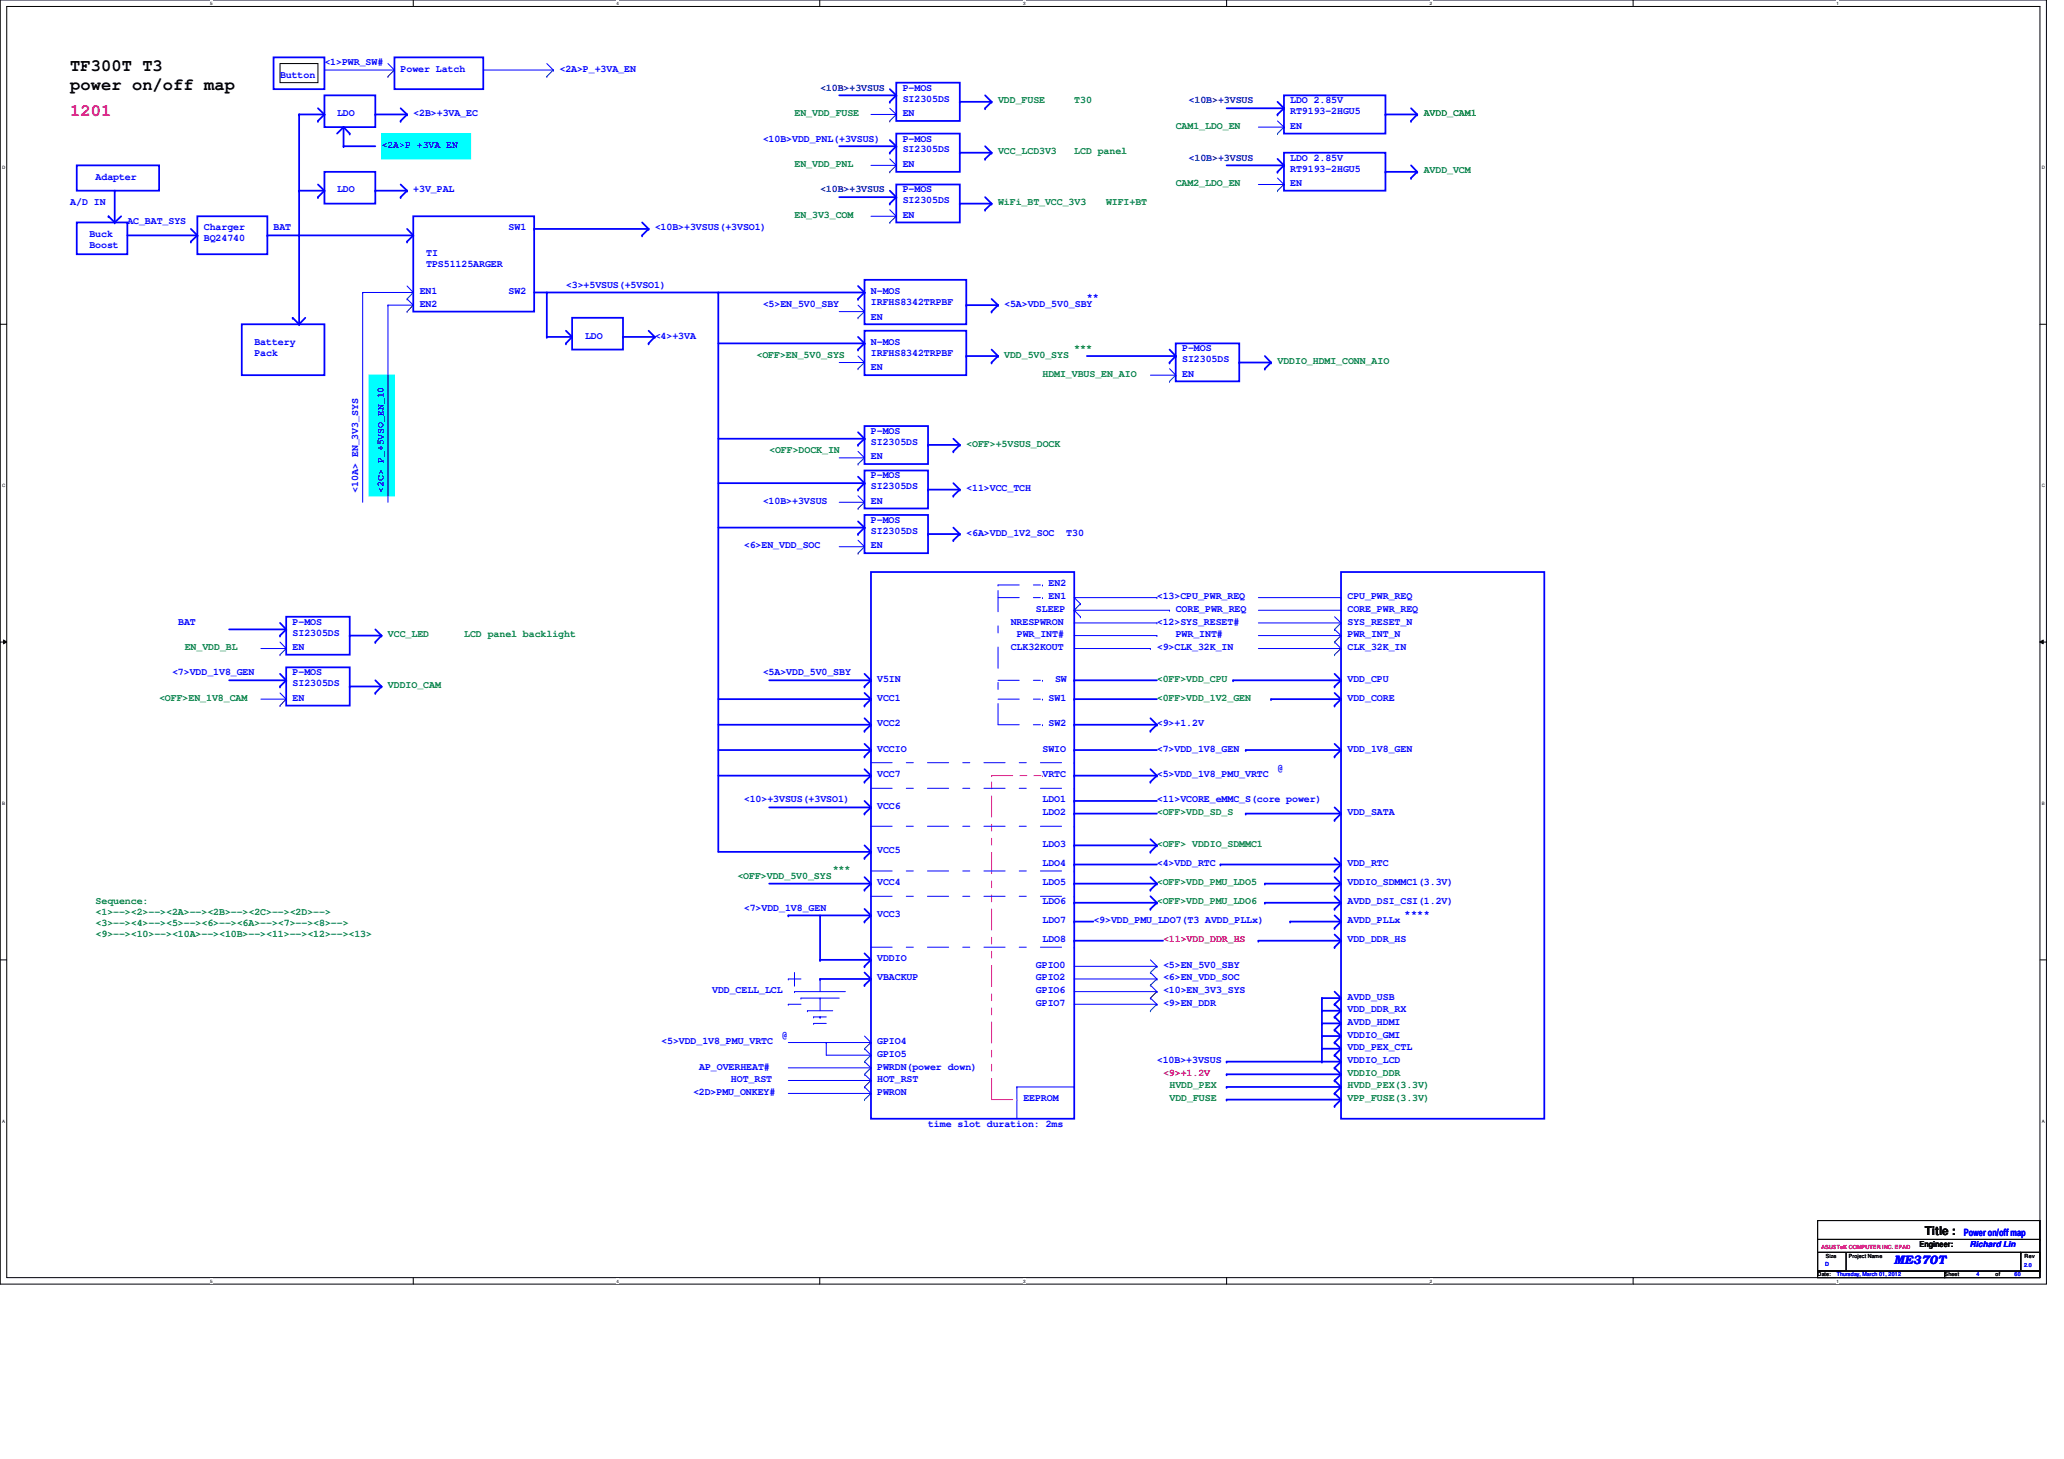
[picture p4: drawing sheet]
<svg xmlns="http://www.w3.org/2000/svg" width="297mm" height="210mm" viewBox="0 0 297 210" stroke-linecap="round" stroke-linejoin="round" font-family="sans-serif">
<path d="M0 0h294.5v184.7h-294.5zM1 .9h292.6v182.9h-292.6z" fill="none" stroke="#000" stroke-width=".14"/>
<g fill="#fff">
<path d="M30.2 .1h.4v.7h-.4z"/>
<path d="M30.2 183.9h.4v.8h-.4z"/>
</g>
<path d="M59.5 0v.9M59.5 183.8v.9" fill="none" stroke="#000" stroke-width=".14"/>
<g fill="#fff">
<path d="M88.7 .1h.4v.7h-.4z"/>
<path d="M88.7 183.9h.4v.8h-.4z"/>
</g>
<path d="M118 0v.9M118 183.8v.9" fill="none" stroke="#000" stroke-width=".14"/>
<g fill="#fff">
<path d="M147.2 .1h.4v.7h-.4z"/>
<path d="M147.2 183.9h.4v.8h-.4z"/>
</g>
<path d="M176.5 0v.9M176.5 183.8v.9" fill="none" stroke="#000" stroke-width=".14"/>
<g fill="#fff">
<path d="M205.8 .1h.3v.7h-.3z"/>
<path d="M205.8 183.9h.3v.8h-.3z"/>
</g>
<path d="M235 0v.9M235 183.8v.9" fill="none" stroke="#000" stroke-width=".14"/>
<g fill="#fff">
<path d="M264.3 .1h.3v.7h-.3z"/>
<path d="M264.3 183.9h.3v.8h-.3z"/>
<path d="M.3 23.8h.5v.7h-.5z"/>
<path d="M293.8 23.8h.5v.7h-.5z"/>
<path d="M.3 69.5h.5v.7h-.5z"/>
<path d="M293.8 69.5h.5v.7h-.5z"/>
</g>
<path d="M0 46.7h1M293.6 46.7h.9" fill="none" stroke="#000" stroke-width=".14"/>
<g fill="#fff">
<path d="M.3 115.2h.4v.8h-.4z"/>
<path d="M293.8 115.2h.5v.8h-.5z"/>
</g>
<path d="M0 92.4h1M.5 92.1l.5 .3-.5 .2zM293.6 92.4l.4-.3v.5zM293.6 92.4h.9" fill="none" stroke="#000" stroke-width=".14"/>
<path d="M.5 92.1l.5 .3-.5 .2zM293.6 92.4l.4-.3v.5z" fill="#000"/>
<g fill="#fff">
<path d="M.3 161h.4v.7h-.4z"/>
<path d="M293.8 161h.4v.7h-.4z"/>
</g>
<path d="M40.3 9.1h5.5v2.8h-5.5zM0 138.1h1M293.6 138.1h.9M261.6 175.6h32v7.3h-32zM261.6 178.3h32M293.6 178.3h.1M261.6 180.2h4.1v2.7h-4.1zM261.6 182.9h18.3v.9h-18.3zM265.8 180.2h25M279.9 182.9h13.7v.9h-13.7zM290.8 180.2h2.8v2.7h-2.8zM290.8 180.2h.1" fill="none" stroke="#000" stroke-width=".14"/>
<g fill="none" stroke="#00f" stroke-width=".25">
<path d="M39.4 8.3h7.3v4.5h-7.3zM43 16.5h.1M43 16.5v30.2M43 16.5h3.7M45.8 17.4h.1M45.8 15.6l.9 .9M46.7 13.7h7.3v4.6h-7.3zM46.7 16.5h.1M46.7 16.5l-.9 .9M49.4 18.3h.1M49.4 18.3v2.7M49.4 18.3l.9 .9"/>
<path d="M49.4 18.3l-.9 .9M50.3 19.2h.1M54 16.5h.1M54 16.5h4.6M56.8 8.3h12.7v4.5h-12.7zM57.7 17.4h.1M57.7 15.6l.9 .9M58.6 16.5h.1M58.6 16.5l-.9 .9M11 32h7.3v4.6h-7.3zM11 23.8h11.9v3.6h-11.9zM15.6 31.1h.1"/>
<path d="M15.6 31.1l.9 .9M16.5 27.4h.1M16.5 32h.1M16.5 27.4v4.6M17.4 31.1l-.9 .9M18.3 33.9h10.1M27.5 34.8h.1M27.5 32.9l.9 1M28.4 31.1h10.1v5.5h-10.1zM28.4 33.9h.1M28.4 33.9l-.9 .9M38.5 33.9h.1"/>
<path d="M38.5 33.9h21M43 27.4h.1M43 33.9h.1M43 27.4h3.7M45.8 28.4h.1M45.8 26.5l.9 .9M46.7 24.7h7.3v4.6h-7.3zM46.7 27.4h.1M46.7 27.4l-.9 1M49.4 21h.1M49.4 21h4.6M54 27.4h.1"/>
<path d="M54 27.4h4.6M57.7 28.4h.1M57.7 26.5l.9 .9M58.6 27.4h.1M58.6 34.8h.1M58.6 27.4l-.9 1M58.6 32.9l.9 1M59.5 31.1h17.4v13.7h-17.4zM59.5 33.9h.1M59.5 33.9l-.9 .9M76.9 32.9h.1M76.9 32.9h16.4"/>
<path d="M92.4 33.9h.1M92.4 32l.9 .9M93.3 32.9h.1M93.3 32.9l-.9 1M34.8 46.7h11.9v7.3h-11.9zM42.1 45.7h.1M42.1 45.7l.9 1M43 46.7h.1M43.9 45.7l-.9 1M76.9 42.1h47.5M78.7 42.1h.1M78.7 48.5h.1"/>
<path d="M78.7 42.1v6.4M78.7 48.5h3.6M81.4 49.4h.1M81.4 47.6l.9 .9M82.3 45.7h7.4v4.6h-7.4zM82.3 48.5h.1M82.3 48.5l-.9 .9M89.7 48.5h.1M89.7 48.5h4.5M93.3 49.4h.1M93.3 47.6l.9 .9M94.2 48.5h.1"/>
<path d="M94.2 48.5l-.9 .9M123.5 43h.1M123.5 41.1l.9 1M124.4 47.6h14.7v6.4h-14.7zM124.4 42.1h.1M124.4 42.1l-.9 .9M156.4 51.2h12.8M168.3 52.2h.1M168.3 50.3l.9 .9M169.2 49.4h9.1v5.5h-9.1zM169.2 51.2h.1M169.2 51.2l-.9 1"/>
<path d="M178.3 52.2h.1M178.3 52.2h4.6M182 53h.1M182 51.2l.9 1M182.9 52.2h.1M182.9 52.2l-.9 .8M103.4 69.5h21M103.4 63.1h21M123.5 70.4h.1M123.5 64h.1M123.5 68.6l.9 .9M123.5 62.2l.9 .9"/>
<path d="M124.4 67.7h9.2v5.5h-9.2zM124.4 61.3h9.2v5.5h-9.2zM124.4 69.5h.1M124.4 63.1h.1M124.4 69.5l-.9 .9M124.4 63.1l-.9 .9M133.6 70.4h.1M133.6 64h.1M133.6 70.4h4.5M133.6 64h4.5M137.2 71.3h.1M137.2 64.9h.1"/>
<path d="M137.2 69.5l.9 .9M137.2 63.1l.9 .9M138.1 70.4h.1M138.1 64h.1M138.1 70.4l-.9 .9M138.1 64l-.9 .9M33 90.6h8.2M33 97.9h8.2M40.3 91.4h.1M40.3 98.8h.1M40.3 89.6l.9 1M40.3 96.9l.9 1"/>
<path d="M41.2 88.7h9.1v5.5h-9.1zM41.2 96h9.1v5.5h-9.1zM41.2 90.6h.1M41.2 97.9h.1M41.2 90.6l-.9 .8M41.2 97.9l-.9 .9M50.3 91.4h.1M50.3 98.8h.1M50.3 91.4h4.6M50.3 98.8h4.6M54 92.4h.1M54 99.7h.1"/>
<path d="M54 90.6l.9 .8M54 97.9l.9 .9M54.9 91.4h.1M54.9 98.8h.1M54.9 91.4l-.9 1M54.9 98.8l-.9 .9"/>
</g>
<g fill="none" stroke="#00f" stroke-width=".14">
<path d="M46.7 10.1h10.1M55.8 9.1l1 1M56.8 10.1h.1M69.5 10.1h10.1M78.7 9.1l.9 1M79.6 10.1h.1M52.2 42.1h.1M52.2 42.1h7.3M52.2 42.1v30.2M55.8 43.9h3.7M58.6 43l.9 .9M58.6 41.1l.9 1"/>
<path d="M59.5 43.9h.1M59.5 42.1h.1M120.8 44.8h3.6M123.5 43.9l.9 .9M124.4 44.8h.1M165.6 54h3.6M168.3 53l.9 1M169.2 54h.1M120.8 72.3h3.6M120.8 65.9h3.6M123.5 71.3l.9 1M123.5 64.9l.9 1"/>
<path d="M124.4 72.3h.1M124.4 65.9h.1M37.5 93.3h3.7M40.3 92.4l.9 .9M40.3 99.7l.9 .9M41.2 93.3h.1M37.5 100.6h3.7M41.2 100.6h.1"/>
</g>
<g fill="none" stroke="#0000a0" stroke-width=".14">
<path d="M55.8 11h.1M56.8 10.1l-1 .9M78.7 11h.1M79.6 10.1l-.9 .9M58.6 44.8h.1M58.6 43h.1M59.5 43.9l-.9 .9M59.5 42.1l-.9 .9M123.5 45.7h.1M124.4 44.8l-.9 .9M168.3 54.9h.1M169.2 54l-.9 .9"/>
<path d="M123.5 73.2h.1M123.5 66.8h.1M124.4 72.3l-.9 .9M124.4 65.9l-.9 .9M40.3 94.2h.1M41.2 93.3l-.9 .9M40.3 101.5h.1M41.2 100.6l-.9 .9"/>
</g>
<path d="M54.9 19.2h12.8v3.7h-12.8z" fill-rule="evenodd" fill="#0ff"/>
<path d="M54.9 19.2h12.8v3.7h-12.8z" fill="none" stroke="#0ff" stroke-width=".14"/>
<path d="M53.1 54h3.7v17.3h-3.7z" fill-rule="evenodd" fill="#0ff"/>
<path d="M53.1 54h3.7v17.3h-3.7z" fill="none" stroke="#0ff" stroke-width=".14"/>
<g fill="none" stroke="#00f" stroke-width=".14">
<path d="M125.3 16.5h3.7M128.1 15.6l.9 .9M129 16.5h.1M181.1 18.3h3.7M183.8 17.4l1 .9M184.8 18.3h.1M125.3 31.1h3.7M125.3 23.8h3.7M128.1 30.2l.9 .9M128.1 22.9l.9 .9M129 31.1h.1M129 23.8h.1"/>
<path d="M181.1 26.5h3.7M183.8 25.6l1 .9M184.8 26.5h.1M55.8 43.9h.1M55.8 43.9v28.4M120.8 52.2h3.6M123.5 51.2l.9 1M124.4 52.2h.1M120.8 78.7h3.6M123.5 77.7l.9 1M124.4 78.7h.1M154.6 93.3h11"/>
<path d="M154.6 91.4h11.9M154.6 89.6h11.9M155.5 86.9h.1M155.5 88.7h.1M165.6 93.3h.1M166.5 86h.1M166.5 91.4h.1M166.5 89.6h.1M166.5 86h-11.9l.9 .9M168.3 87.8h.1M168.3 87.8h-13.7l.9 .9M181.1 86h11.9"/>
<path d="M181.1 93.3h11.9M181.1 87.8h11.9M181.1 91.4h11.9M181.1 89.6h11.9M192.1 92.4l.9 .9M192.1 88.7l.9 .9M192.1 90.6l.9 .8M193 93.3h.1M193 86h.1M193 87.8h.1M193 89.6h.1M193 91.4h.1"/>
<path d="M114.3 139.9v1.8M154.6 139h11.9M165.6 139.9l.9 .9M165.6 138.1l.9 .9M166.5 139h.1M113.4 144.5h.1M113.4 140.8h.1M113.4 144.5h1.9M113.4 140.8h1.9M113.4 155.4h11.9M113.4 150h11.9M113.4 153.6h11.9"/>
<path d="M113.4 157.3h11.9M114.3 142.7h.1M114.3 141.7h.1M114.3 142.7h7.4M115.3 143.6h.1M115.3 143.6h5.5M116.2 145.4h.1M116.2 145.4h3.6M117.1 146.3h.1M117.1 147.2h.1M117.1 146.3h1.8M117.1 147.2h1.8"/>
<path d="M118 140.8h.1M118 143.6h.1M118 146.3h.1M118 140.8v1.9M118 143.6v1.8M118.9 150h.1M118.9 150v1.8h6.4M124.4 154.6l.9 .8M124.4 152.7l.9 .9M124.4 150.9l.9 .9M124.4 149.1l.9 .9M124.4 156.4l.9 .9"/>
<path d="M125.3 155.4h.1M125.3 151.8h.1M125.3 150h.1M125.3 153.6h.1M125.3 157.3h.1M146.3 156.4h.1M146.3 156.4h8.3M146.3 156.4v4.6M154.6 156.4h.1M154.6 142.7h11.9M154.6 144.5h11.9M154.6 140.8h11.9"/>
<path d="M165.6 141.7l.9 1M165.6 143.6l.9 .9M166.5 142.7h.1M166.5 144.5h.1M166.5 140.8h.1"/>
</g>
<g fill="none" stroke="#00f" stroke-width=".25">
<path d="M120.8 13.7h8.2M128.1 14.6h.1M128.1 12.8l.9 .9M129 19.2h9.1v5.5h-9.1zM129 11.9h9.1v5.5h-9.1zM129 13.7h.1M129 13.7l-.9 .9M138.1 14.6h.1M138.1 14.6h4.6M141.8 15.6h.1M141.8 13.7l.9 .9M142.7 14.6h.1"/>
<path d="M142.7 14.6l-.9 1M176.5 15.6h8.3M183.8 16.5h.1M183.8 14.6l1 1M184.8 13.7h14.6v5.5h-14.6zM184.8 15.6h.1M184.8 15.6l-1 .9M199.4 16.5h.1M199.4 16.5h4.6M203.1 17.4h.1M203.1 15.6l.9 .9M204 16.5h.1"/>
<path d="M204 16.5l-.9 .9M120.8 28.4h8.2M120.8 21h8.2M128.1 29.3h.1M128.1 22h.1M128.1 27.4l.9 1M128.1 20.2l.9 .8M129 26.5h9.1v5.5h-9.1zM129 28.4h.1M129 21h.1M129 28.4l-.9 .9M129 21l-.9 1"/>
<path d="M138.1 29.3h.1M138.1 22h.1M138.1 29.3h4.6M138.1 22h4.6M141.8 30.2h.1M141.8 22.9h.1M141.8 28.4l.9 .9M141.8 21l.9 1M142.7 29.3h.1M142.7 22h.1M142.7 29.3l-.9 .9M142.7 22l-.9 .9"/>
<path d="M176.5 23.8h8.3M183.8 24.7h.1M183.8 22.9l1 .9M184.8 22h14.6v5.4h-14.6zM184.8 23.8h.1M184.8 23.8l-1 .9M199.4 24.7h.1M199.4 24.7h4.6M203.1 25.6h.1M203.1 23.8l.9 .9M204 24.7h.1M204 24.7l-.9 .9"/>
<path d="M103.4 42.1h.1M103.4 42.1v80.5h21.9M103.4 49.4h21M123.5 50.3h.1M123.5 48.5l.9 .9M124.4 40.3h14.7v6.4h-14.7zM124.4 49.4h.1M124.4 49.4l-.9 .9M139.1 43.9h.1M139.1 51.2h.1M139.1 43.9h4.5M139.1 51.2h4.5"/>
<path d="M142.7 44.8h.1M142.7 52.2h.1M142.7 43l.9 .9M142.7 50.3l.9 .9M143.6 43.9h.1M143.6 51.2h.1M143.6 43.9l-.9 .9M143.6 51.2l-.9 1M103.4 75.9h21M123.5 76.8h.1M123.5 75l.9 .9M124.4 74.1h9.2v5.5h-9.2z"/>
<path d="M124.4 75.9h.1M124.4 75.9l-.9 .9M133.6 76.8h.1M133.6 76.8h4.5M137.2 77.7h.1M137.2 75.9l.9 .9M138.1 76.8h.1M138.1 76.8l-.9 .9M110.7 97.9h14.6M124.4 98.8h.1M124.4 96.9l.9 1M124.4 99.7l.9 .9"/>
<path d="M125.3 82.3h29.3v78.7h-29.3zM125.3 97.9h.1M125.3 97.9l-.9 .9M154.6 97.9h.1M154.6 97.9h11.9M177.5 97.9h.1M177.5 97.9h15.5M192.1 98.8h.1M192.1 96.9l.9 1M192.1 99.7l.9 .9M193 82.3h29.2v78.7h-29.2zM193 97.9h.1"/>
<path d="M193 97.9l-.9 .9M103.4 107.9h21.9M103.4 100.6h21.9M103.4 104.3h21.9M103.4 111.6h21.9M110.7 116.2h14.6M124.4 117.1h.1M124.4 101.5h.1M124.4 108.8h.1M124.4 112.5h.1M124.4 105.2h.1M124.4 115.2l.9 1"/>
<path d="M124.4 103.3l.9 1M124.4 107l.9 .9M124.4 110.7l.9 .9M125.3 116.2h.1M125.3 100.6h.1M125.3 104.3h.1M125.3 111.6h.1M125.3 107.9h.1M125.3 116.2l-.9 .9M125.3 100.6l-.9 .9M125.3 107.9l-.9 .9M125.3 111.6l-.9 .9"/>
<path d="M125.3 104.3l-.9 .9M154.6 100.6h.1M154.6 104.3h.1M154.6 107.9h.1M154.6 111.6h.1M154.6 115.2h.1M154.6 117.1h.1M154.6 117.1h11.9M154.6 107.9h11.9M154.6 100.6h11.9M154.6 104.3h11.9M154.6 111.6h11.9"/>
<path d="M154.6 115.2h11.9M165.6 112.5h.1M165.6 105.2h.1M165.6 110.7l.9 .9M165.6 103.3l.9 1M166.5 111.6h.1M166.5 104.3h.1M166.5 111.6l-.9 .9M166.5 104.3l-.9 .9M179.3 117.1h.1M179.3 107.9h.1M179.3 117.1h13.7"/>
<path d="M179.3 107.9h13.7M182.9 100.6h.1M182.9 100.6h10.1M192.1 118h.1M192.1 108.8h.1M192.1 101.5h.1M192.1 116.2l.9 .9M192.1 107l.9 .9M193 117.1h.1M193 107.9h.1M193 100.6h.1M193 117.1l-.9 .9"/>
<path d="M193 107.9l-.9 .9M193 100.6l-.9 .9M110.7 127.1h14.6M113.4 131.7h.1M113.4 131.7h11.9M118 138.1h.1M118 138.1h7.3M118 131.7v6.4M124.4 132.6h.1M124.4 139h.1M124.4 128h.1M124.4 123.4h.1"/>
<path d="M124.4 130.8l.9 .9M124.4 137.2l.9 .9M124.4 139.9l.9 .9M124.4 126.2l.9 .9M124.4 121.6l.9 1M125.3 127.1h.1M125.3 131.7h.1M125.3 138.1h.1M125.3 122.6h.1M125.3 131.7l-.9 .9M125.3 138.1l-.9 .9M125.3 127.1l-.9 .9"/>
<path d="M125.3 122.6l-.9 .8M154.6 127.1h.1M154.6 124.4h.1M154.6 121.6h.1M154.6 132.6h.1M154.6 135.3h.1M154.6 129.9h.1M154.6 129.9h11.9M154.6 127.1h11.9M154.6 124.4h11.9M154.6 121.6h11.9M154.6 132.6h2.7"/>
<path d="M154.6 135.3h12.8M165.6 128h.1M165.6 122.6h.1M165.6 130.8h.1M165.6 126.2l.9 .9M165.6 120.7l.9 .9M165.6 128.9l.9 1M166.5 127.1h.1M166.5 121.6h.1M166.5 129.9h.1M166.5 127.1l-.9 .9M166.5 121.6l-.9 1"/>
<path d="M166.5 129.9l-.9 .9M175.6 124.4h.1M175.6 124.4h17.4M181.1 135.3h.1M181.1 135.3h11.9M182 129.9h.1M182 127.1h.1M182 129.9h11M182 127.1h11M185.7 132.6h.1M185.7 132.6h7.3M192.1 130.8h.1"/>
<path d="M192.1 128h.1M192.1 125.3h.1M192.1 133.5h.1M192.1 136.3h.1M192.1 128.9l.9 1M192.1 126.2l.9 .9M192.1 123.4l.9 1M192.1 131.7l.9 .9M192.1 134.5l.9 .8M193 129.9h.1M193 127.1h.1M193 124.4h.1"/>
<path d="M193 132.6h.1M193 135.3h.1M193 129.9l-.9 .9M193 127.1l-.9 .9M193 124.4l-.9 .9M193 132.6l-.9 .9M193 135.3l-.9 1M118 140.8h.1M118 140.8h7.3M124.4 141.7h.1M125.3 140.8h.1M125.3 140.8l-.9 .9"/>
<path d="M176.5 154.6h.1M176.5 156.4h.1M176.5 158.2h.1M176.5 152.7h.1M176.5 154.6h16.5M176.5 156.4h16.5M176.5 158.2h16.5M176.5 152.7h16.5M190.2 147.2h.1M190.2 152.7h.1M190.2 143.6h.1M190.2 145.4h.1"/>
<path d="M190.2 149.1h.1M190.2 150.9h.1M190.2 147.2h2.8M190.2 143.6v9.1M190.2 143.6h2.8M190.2 145.4h2.8M190.2 149.1h2.8M190.2 150.9h2.8M192.1 155.4h.1M192.1 157.3h.1M192.1 159.1h.1M192.1 144.5h.1"/>
<path d="M192.1 146.3h.1M192.1 148.2h.1M192.1 150h.1M192.1 151.8h.1M192.1 153.6h.1M192.1 153.6l.9 1M192.1 155.4l.9 1M192.1 157.3l.9 .9M192.1 142.7l.9 .9M192.1 144.5l.9 .9M192.1 146.3l.9 .9M192.1 148.2l.9 .9"/>
<path d="M192.1 150l.9 .9M192.1 151.8l.9 .9M193 154.6h.1M193 156.4h.1M193 158.2h.1M193 143.6h.1M193 145.4h.1M193 147.2h.1M193 149.1h.1M193 150.9h.1M193 152.7h.1M193 154.6l-.9 .8"/>
<path d="M193 156.4l-.9 .9M193 158.2l-.9 .9M193 143.6l-.9 .9M193 145.4l-.9 .9M193 147.2l-.9 1M193 149.1l-.9 .9M193 150.9l-.9 .9M193 152.7l-.9 .9"/>
</g>
<g fill="none" stroke="#0000a0" stroke-width=".14">
<path d="M128.1 17.4h.1M129 16.5l-.9 .9M183.8 19.2h.1M184.8 18.3l-1 .9M128.1 32h.1M128.1 24.7h.1M129 31.1l-.9 .9M129 23.8l-.9 .9M183.8 27.4h.1M184.8 26.5l-1 .9M123.5 53h.1M124.4 52.2l-.9 .8"/>
<path d="M123.5 79.6h.1M124.4 78.7l-.9 .9M154.6 87.8h.1M155.5 86.9l-.9 .9M192.1 94.2h.1M192.1 90.6h.1M192.1 92.4h.1M193 93.3l-.9 .9M193 89.6l-.9 1M193 91.4l-.9 1M165.6 139.9h.1M166.5 139l-.9 .9"/>
<path d="M124.4 156.4h.1M124.4 154.6h.1M124.4 152.7h.1M124.4 150.9h.1M124.4 158.2h.1M125.3 155.4l-.9 1M125.3 153.6l-.9 1M125.3 151.8l-.9 .9M125.3 150l-.9 .9M125.3 157.3l-.9 .9M165.6 143.6h.1M165.6 145.4h.1"/>
<path d="M165.6 141.7h.1M166.5 142.7l-.9 .9M166.5 144.5l-.9 .9M166.5 140.8l-.9 .9"/>
</g>
<path d="M142.7 111.6h7.3M142.7 111.6h.1M150 111.6h.1M142.7 158.2v-46.6M142.7 158.2h3.6M146.3 158.2h.1" fill="none" stroke="#f0f" stroke-width=".14" stroke-dasharray="3 1 1 1 1 1"/>
<g fill="none" stroke="#00f" stroke-width=".14" stroke-dasharray="3 2 1 2">
<path d="M143.6 84.2h6.4M143.6 86h6.4M143.6 84.2h.1M143.6 97.9h6.4M150 84.2h.1M150 86h.1M150 97.9h.1M125.3 118.9h29.3M125.3 113.4h29.3M125.3 109.7h29.3M143.6 104.3v-20.1M143.6 104.3h6.4"/>
<path d="M143.6 100.6h6.4M150 104.3h.1M150 100.6h.1M154.6 118.9h.1M154.6 113.4h.1M154.6 109.7h.1M125.3 125.3h29.3M125.3 128.9h29.3M125.3 136.3h29.3M154.6 125.3h.1M154.6 128.9h.1M154.6 136.3h.1"/>
</g>
<g font-size="2.5">
<text x="10.1" y="10.2">TF300T T3</text>
<text x="10.1" y="13">power on/off map</text>
</g>
<text font-size="2.5" fill="#f00" x="10.1" y="16.6">1201</text>
<text font-size="1.7" x="277" y="177.6">Title :</text>
<text font-size="1.7" fill="#00f" x="272.5" y="181.8">ME370T</text>
<g font-size="1.4" fill="#00f">
<text x="40.3" y="11.2">Button</text>
<text x="46.7" y="9.4">&lt;1&gt;PWR_SW#</text>
<text x="57.7" y="10.3">Power Latch</text>
<text x="80.5" y="10.3">&lt;2A&gt;P_+3VA_EN</text>
<text x="48.5" y="16.7">LDO</text>
<text x="59.5" y="16.7">&lt;2B&gt;+3VA_EC</text>
<text x="129.9" y="13">P-MOS</text>
<text x="129.9" y="14.6">SI2305DS</text>
<text x="129.9" y="16.7">EN</text>
<text x="185.7" y="14.9">LDO 2.85V</text>
<text x="185.7" y="16.4">RT9193-2HGU5</text>
<text x="54.9" y="21.3">&lt;2A&gt;P_+3VA_EN</text>
<text x="109.8" y="20.4">&lt;10B&gt;VDD_PNL(+3VSUS)</text>
<text x="129.9" y="20.4">P-MOS</text>
<text x="129.9" y="21.9">SI2305DS</text>
<text x="185.7" y="18.5">EN</text>
<text x="185.7" y="23.1">LDO 2.85V</text>
<text x="10.1" y="29.5">A/D IN</text>
<text x="13.8" y="25.9">Adapter</text>
<text x="48.5" y="27.7">LDO</text>
<text x="59.5" y="27.7">+3V_PAL</text>
<text x="129.9" y="27.7">P-MOS</text>
<text x="129.9" y="29.3">SI2305DS</text>
<text x="129.9" y="24">EN</text>
<text x="185.7" y="26.8">EN</text>
<text x="185.7" y="24.7">RT9193-2HGU5</text>
<text x="12.9" y="34.1">Buck</text>
<text x="12.9" y="35.6">Boost</text>
<text x="18.3" y="32.3">AC_BAT_SYS</text>
<text x="29.3" y="33.1">Charger</text>
<text x="29.3" y="34.7">BQ24740</text>
<text x="39.4" y="33.1">BAT</text>
<text x="73.2" y="33.1">SW1</text>
<text x="94.2" y="33.1">&lt;10B&gt;+3VSUS(+3VSO1)</text>
<text x="129.9" y="31.3">EN</text>
<text x="61.3" y="36.8">TI</text>
<text x="61.3" y="38.4">TPS51125ARGER</text>
<text x="81.4" y="41.4">&lt;3&gt;+5VSUS(+5VSO1)</text>
<text x="60.4" y="42.3">EN1</text>
<text x="60.4" y="44.2">EN2</text>
<text x="73.2" y="42.3">SW2</text>
<text x="109.8" y="44.2">&lt;5&gt;EN_5V0_SBY</text>
<text x="125.3" y="42.3">N-MOS</text>
<text x="125.3" y="43.9">IRFHS8342TRPBF</text>
<text x="125.3" y="46">EN</text>
<text x="144.5" y="44.2">&lt;5A&gt;VDD_5V0_SBY</text>
<text x="156.4" y="43.2">**</text>
<text x="36.6" y="49.6">Battery</text>
<text x="36.6" y="51.2">Pack</text>
<text x="84.2" y="48.7">LDO</text>
<text x="94.2" y="48.7">&lt;4&gt;+3VA</text>
<text x="125.3" y="49.6">N-MOS</text>
<text x="125.3" y="51.2">IRFHS8342TRPBF</text>
<text x="125.3" y="53.3">EN</text>
<text x="170.1" y="50.5">P-MOS</text>
<text x="170.1" y="52.1">SI2305DS</text>
<text x="170.1" y="54.2">EN</text>
<text x="125.3" y="62.4">P-MOS</text>
<text x="125.3" y="64">SI2305DS</text>
<text x="51.6" y="70.9" transform="rotate(-90 51.6 70.9)">&lt;10A&gt; EN_3V3_SYS</text>
<text x="55.2" y="70.9" transform="rotate(-90 55.2 70.9)">&lt;2C&gt; P_+5VSO_EN_10</text>
<text x="125.3" y="68.8">P-MOS</text>
<text x="125.3" y="70.4">SI2305DS</text>
<text x="125.3" y="66.1">EN</text>
<text x="139.1" y="70.7">&lt;11&gt;VCC_TCH</text>
<text x="109.8" y="72.5">&lt;10B&gt;+3VSUS</text>
<text x="125.3" y="75.2">P-MOS</text>
<text x="125.3" y="76.8">SI2305DS</text>
<text x="125.3" y="72.5">EN</text>
<text x="139.1" y="77">&lt;6A&gt;VDD_1V2_SOC</text>
<text x="153.5" y="77">T30</text>
<text x="107.1" y="78.9">&lt;6&gt;EN_VDD_SOC</text>
<text x="125.3" y="78.9">EN</text>
<text x="25.7" y="89.9">BAT</text>
<text x="42.1" y="89.9">P-MOS</text>
<text x="145.5" y="89.9">NRESPWRON</text>
<text x="149.1" y="88">SLEEP</text>
<text x="150.9" y="84.4">EN2</text>
<text x="150.9" y="86.2">EN1</text>
<text x="166.5" y="89.9">&lt;12&gt;SYS_RESET#</text>
<text x="166.5" y="86.2">&lt;13&gt;CPU_PWR_REQ</text>
<text x="169.2" y="88">CORE_PWR_REQ</text>
<text x="193.9" y="88">CORE_PWR_REQ</text>
<text x="193.9" y="89.9">SYS_RESET_N</text>
<text x="193.9" y="86.2">CPU_PWR_REQ</text>
<text x="42.1" y="91.4">SI2305DS</text>
<text x="42.1" y="93.5">EN</text>
<text x="145.5" y="93.5">CLK32KOUT</text>
<text x="146.3" y="91.7">PWR_INT#</text>
<text x="166.5" y="93.5">&lt;9&gt;CLK_32K_IN</text>
<text x="169.2" y="91.7">PWR_INT#</text>
<text x="193.9" y="91.7">PWR_INT_N</text>
<text x="193.9" y="93.5">CLK_32K_IN</text>
<text x="24.8" y="97.2">&lt;7&gt;VDD_1V8_GEN</text>
<text x="42.1" y="97.2">P-MOS</text>
<text x="42.1" y="98.7">SI2305DS</text>
<text x="42.1" y="100.8">EN</text>
<text x="109.8" y="97.2">&lt;5A&gt;VDD_5V0_SBY</text>
<text x="126.2" y="98.1">V5IN</text>
<text x="126.2" y="100.8">VCC1</text>
<text x="150.9" y="100.8">SW1</text>
<text x="151.8" y="98.1">SW</text>
<text x="193.9" y="98.1">VDD_CPU</text>
<text x="193.9" y="100.8">VDD_CORE</text>
<text x="126.2" y="104.5">VCC2</text>
<text x="150.9" y="104.5">SW2</text>
<text x="166.5" y="104.5">&lt;9&gt;+1.2V</text>
<text x="126.2" y="111.8">VCC7</text>
<text x="126.2" y="108.2">VCCIO</text>
<text x="150" y="108.2">SWIO</text>
<text x="150" y="111.8">VRTC</text>
<text x="166.5" y="111.8">&lt;5&gt;VDD_1V8_PMU_VRTC</text>
<text x="166.5" y="108.2">&lt;7&gt;VDD_1V8_GEN</text>
<text x="183.9" y="110.9">@</text>
<text x="193.9" y="108.2">VDD_1V8_GEN</text>
<text x="107.1" y="115.4">&lt;10&gt;+3VSUS(+3VSO1)</text>
<text x="126.2" y="116.4">VCC6</text>
<text x="150" y="115.4">LDO1</text>
<text x="150" y="117.3">LDO2</text>
<text x="166.5" y="115.4">&lt;11&gt;VCORE_eMMC_S(core power)</text>
<text x="193.9" y="117.3">VDD_SATA</text>
<text x="126.2" y="122.8">VCC5</text>
<text x="150" y="121.9">LDO3</text>
<text x="150" y="124.6">LDO4</text>
<text x="166.5" y="124.6">&lt;4&gt;VDD_RTC</text>
<text x="193.9" y="124.6">VDD_RTC</text>
<text x="107.1" y="131">&lt;7&gt;VDD_1V8_GEN</text>
<text x="126.2" y="131.9">VCC3</text>
<text x="126.2" y="127.3">VCC4</text>
<text x="150" y="127.3">LDO5</text>
<text x="150" y="130.1">LDO6</text>
<text x="193.9" y="127.3">VDDIO_SDMMC1(3.3V)</text>
<text x="193.9" y="130.1">AVDD_DSI_CSI(1.2V)</text>
<text x="202.1" y="131.9">* **</text>
<text x="203.1" y="131.9">*</text>
<text x="150" y="132.8">LDO7</text>
<text x="150" y="135.6">LDO8</text>
<text x="157.3" y="132.8">&lt;9&gt;VDD_PMU_LDO7(T3 AVDD_PLLx)</text>
<text x="193.9" y="132.8">AVDD_PLLx</text>
<text x="193.9" y="135.6">VDD_DDR_HS</text>
<text x="102.5" y="142.9">VDD_CELL_LCL</text>
<text x="126.2" y="141.1">VBACKUP</text>
<text x="126.2" y="138.3">VDDIO</text>
<text x="149.1" y="139.2">GPIO0</text>
<text x="149.1" y="141.1">GPIO2</text>
<text x="149.1" y="142.9">GPIO6</text>
<text x="167.4" y="142.9">&lt;10&gt;EN_3V3_SYS</text>
<text x="167.4" y="139.2">&lt;5&gt;EN_5V0_SBY</text>
<text x="167.4" y="141.1">&lt;6&gt;EN_VDD_SOC</text>
<text x="193.9" y="143.8">AVDD_USB</text>
<text x="112.5" y="149.3">@</text>
<text x="149.1" y="144.7">GPIO7</text>
<text x="167.4" y="144.7">&lt;9&gt;EN_DDR</text>
<text x="193.9" y="145.6">VDD_DDR_RX</text>
<text x="193.9" y="149.3">VDDIO_GMI</text>
<text x="193.9" y="147.4">AVDD_HDMI</text>
<text x="95.2" y="150.2">&lt;5&gt;VDD_1V8_PMU_VRTC</text>
<text x="100.6" y="153.9">AP_OVERHEAT#</text>
<text x="105.2" y="155.7">HOT_RST</text>
<text x="126.2" y="152">GPIO5</text>
<text x="126.2" y="150.2">GPIO4</text>
<text x="126.2" y="155.7">HOT_RST</text>
<text x="126.2" y="153.9">PWRDN(power down)</text>
<text x="166.5" y="153">&lt;10B&gt;+3VSUS</text>
<text x="193.9" y="153">VDDIO_LCD</text>
<text x="193.9" y="151.1">VDD_PEX_CTL</text>
<text x="99.7" y="157.5">&lt;2D&gt;PMU_ONKEY#</text>
<text x="126.2" y="157.5">PWRON</text>
<text x="147.3" y="158.5">EEPROM</text>
<text x="133.6" y="162.1">time slot duration: 2ms</text>
<text x="282.6" y="177.8">Power on/off map</text>
</g>
<g font-size="1.4" fill="#008040">
<text x="114.3" y="16.7">EN_VDD_FUSE</text>
<text x="143.6" y="14.9">VDD_FUSE</text>
<text x="154.6" y="14.9">T30</text>
<text x="143.6" y="22.2">VCC_LCD3V3</text>
<text x="154.6" y="22.2">LCD panel</text>
<text x="169.2" y="18.5">CAM1_LDO_EN</text>
<text x="114.3" y="24">EN_VDD_PNL</text>
<text x="143.6" y="29.5">WiFi_BT_VCC_3V3</text>
<text x="159.2" y="29.5">WIFI+BT</text>
<text x="169.2" y="26.8">CAM2_LDO_EN</text>
<text x="204.9" y="24.9">AVDD_VCM</text>
<text x="114.3" y="31.3">EN_3V3_COM</text>
<text x="108.9" y="51.4">&lt;OFF&gt;EN_5V0_SYS</text>
<text x="144.5" y="51.4">VDD_5V0_SYS</text>
<text x="154.6" y="50.5">***</text>
<text x="183.9" y="52.4">VDDIO_HDMI_CONN_AIO</text>
<text x="150" y="54.2">HDMI_VBUS_EN_AIO</text>
<text x="110.7" y="65.2">&lt;OFF&gt;DOCK_IN</text>
<text x="139.1" y="64.3">&lt;OFF&gt;+5VSUS_DOCK</text>
<text x="26.6" y="93.5">EN_VDD_BL</text>
<text x="55.8" y="91.7">VCC_LED</text>
<text x="66.8" y="91.7">LCD panel backlight</text>
<text x="22.9" y="100.8">&lt;OFF&gt;EN_1V8_CAM</text>
<text x="55.8" y="99">VDDIO_CAM</text>
<text x="166.5" y="98.1">&lt;0FF&gt;VDD_CPU</text>
<text x="166.5" y="100.8">&lt;0FF&gt;VDD_1V2_GEN</text>
<text x="166.5" y="117.3">&lt;OFF&gt;VDD_SD_S</text>
<text x="119.8" y="125.5">***</text>
<text x="166.5" y="121.9">&lt;OFF&gt; VDDIO_SDMMC1</text>
<text x="13.8" y="130.1">Sequence:</text>
<text x="13.8" y="131.7">&lt;1&gt;--&gt;&lt;2&gt;--&gt;&lt;2A&gt;--&gt;&lt;2B&gt;--&gt;&lt;2C&gt;--&gt;&lt;2D&gt;--&gt;</text>
<text x="106.1" y="126.4">&lt;OFF&gt;VDD_5V0_SYS</text>
<text x="166.5" y="127.3">&lt;OFF&gt;VDD_PMU_LDO5</text>
<text x="166.5" y="130.1">&lt;OFF&gt;VDD_PMU_LDO6</text>
<text x="13.8" y="133.2">&lt;3&gt;--&gt;&lt;4&gt;--&gt;&lt;5&gt;--&gt;&lt;6&gt;--&gt;&lt;6A&gt;--&gt;&lt;7&gt;--&gt;&lt;8&gt;--&gt;</text>
<text x="13.8" y="134.8">&lt;9&gt;--&gt;&lt;10&gt;--&gt;&lt;10A&gt;--&gt;&lt;10B&gt;--&gt;&lt;11&gt;--&gt;&lt;12&gt;--&gt;&lt;13&gt;</text>
<text x="193.9" y="154.8">VDDIO_DDR</text>
<text x="168.3" y="156.6">HVDD_PEX</text>
<text x="168.3" y="158.5">VDD_FUSE</text>
<text x="193.9" y="158.5">VPP_FUSE(3.3V)</text>
<text x="193.9" y="156.6">HVDD_PEX(3.3V)</text>
</g>
<g font-size="1.4" fill="#0000a0">
<text x="118" y="13">&lt;10B&gt;+3VSUS</text>
<text x="171.1" y="14.9">&lt;10B&gt;+3VSUS</text>
<text x="171.1" y="23.1">&lt;10B&gt;+3VSUS</text>
<text x="118" y="27.7">&lt;10B&gt;+3VSUS</text>
</g>
<text font-size="1.4" fill="#008000" x="204.9" y="16.7">AVDD_CAM1</text>
<g font-size="1.4" fill="#f00">
<text x="167.4" y="135.6">&lt;11&gt;VDD_DDR_HS</text>
<text x="167.4" y="154.8">&lt;9&gt;+1.2V</text>
</g>
<text font-size="1.2" x="276.2" y="179.4">Engineer:</text>
<text font-size="1.2" fill="#00f" x="283.5" y="179.4">Richard Lin</text>
<text font-size=".8" fill="#f00" x="262.1" y="179.6">ASUSTeK COMPUTER INC. EPAD</text>
<g font-size=".8">
<text x="261.6" y="183.6">Date:</text>
<text x="262.8" y="180.9">Size</text>
<text x="266.1" y="180.9">Project Name</text>
<text x="279.9" y="183.6">Sheet</text>
<text x="287.2" y="183.6">of</text>
<text x="291.4" y="181">Rev</text>
</g>
<g font-size=".8" fill="#00f">
<text x="262.7" y="182.2">D</text>
<text x="264.3" y="183.6">Thursday, March 01, 2012</text>
<text x="284.4" y="183.6">4</text>
<text x="289.9" y="183.6">60</text>
<text x="291.3" y="182.3">2.0</text>
</g>
<g font-size=".6">
<text x="30.2" y=".7">5</text>
<text x="88.7" y=".7">4</text>
<text x="147.2" y=".7">3</text>
<text x="205.8" y=".7">2</text>
<text x="264.3" y=".7">1</text>
<text x=".3" y="24.4">D</text>
<text x="293.8" y="24.4">D</text>
<text x=".3" y="70.1">C</text>
<text x="293.8" y="70.1">C</text>
<text x=".3" y="115.8">B</text>
<text x="293.8" y="115.8">B</text>
<text x=".3" y="161.5">A</text>
<text x="293.8" y="161.5">A</text>
<text x="30.2" y="184.5">5</text>
<text x="88.7" y="184.5">4</text>
<text x="147.2" y="184.5">3</text>
<text x="205.8" y="184.5">2</text>
<text x="264.3" y="184.5">1</text>
</g>
</svg>
